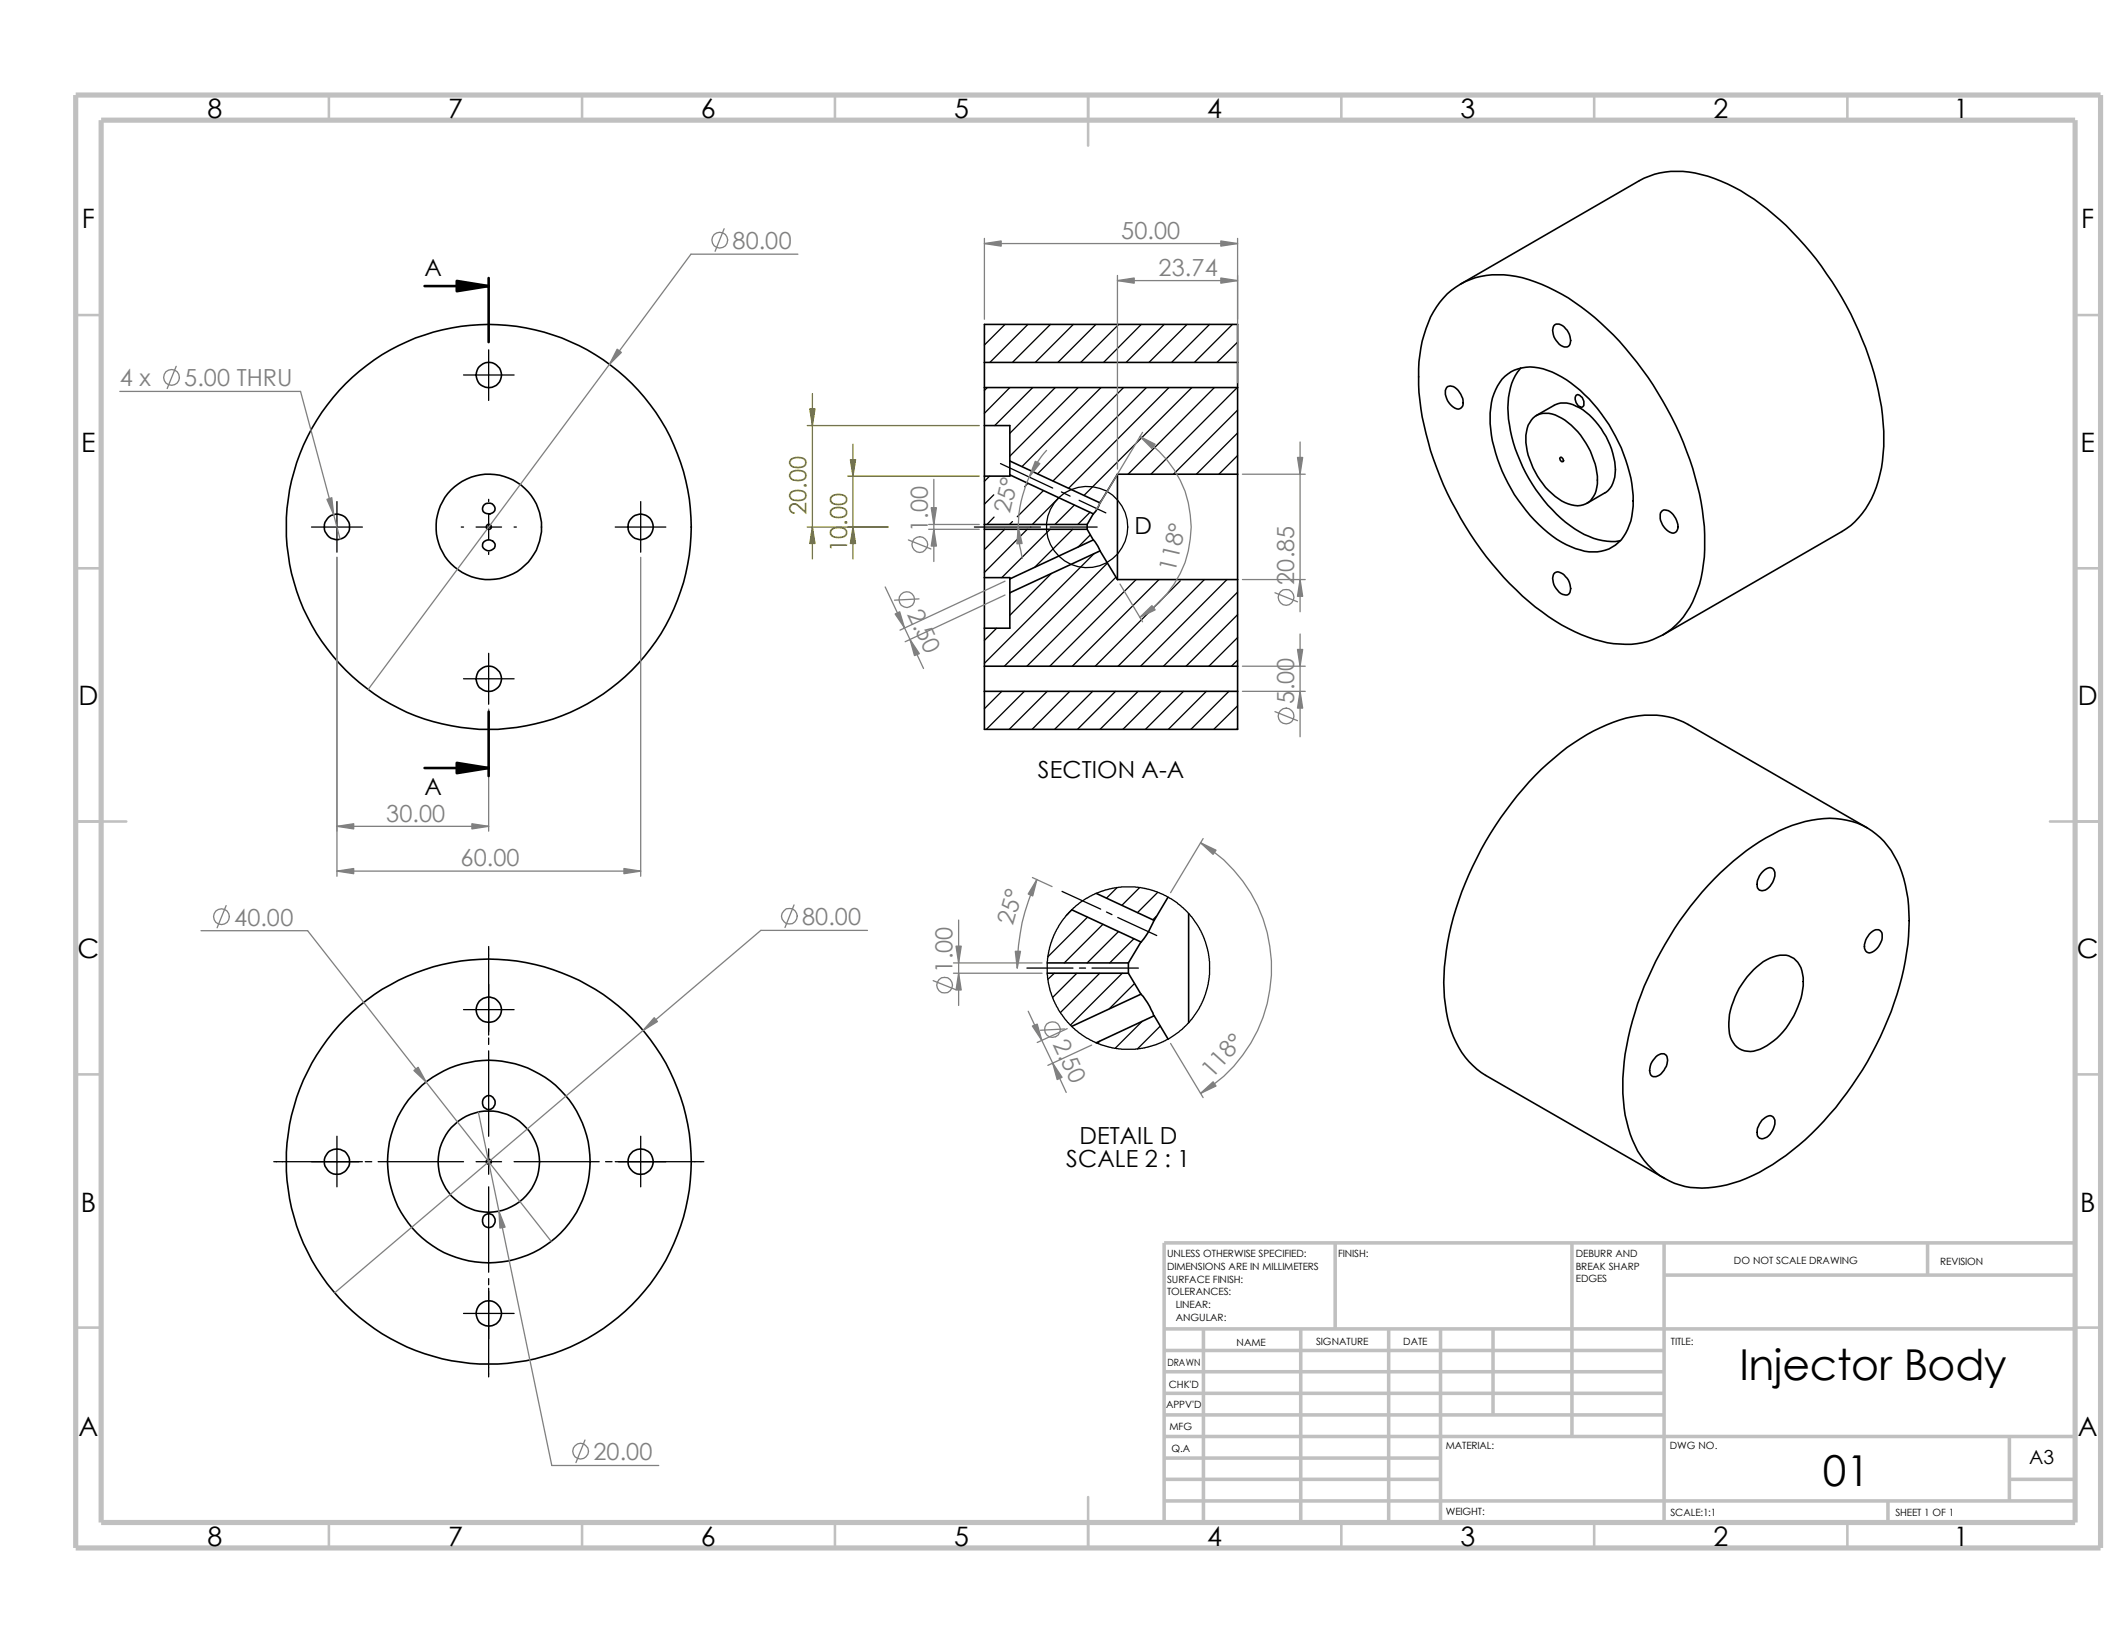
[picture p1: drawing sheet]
<svg xmlns="http://www.w3.org/2000/svg" width="279mm" height="216mm" viewBox="0 0 279 216" stroke-linecap="round" stroke-linejoin="round" font-family="sans-serif">
<g fill="none" stroke="#c0c0c0" stroke-width=".34">
<path d="M43.2 12.5v3.3M76.5 12.5v3.3M109.7 12.5v3.3M143 12.5v6.6M176.3 12.5v3.3M209.5 12.5v3.3M242.8 12.5v3.3M9.9 41.4h3.4M272.7 41.4h3.4M9.9 74.7h3.4M272.7 74.7h3.4M9.9 107.9h6.7"/>
<path d="M269.4 107.9h6.7M9.9 141.2h3.4M272.7 141.2h3.4M9.9 174.5h3.4M272.7 174.5h3.4M143 196.7v6.7M43.2 200.1v3.3M76.5 200.1v3.3M109.7 200.1v3.3M176.3 200.1v3.3M209.5 200.1v3.3M242.8 200.1v3.3"/>
</g>
<g fill="none" stroke="#c0c0c0" stroke-width=".47">
<path d="M153 177.5h65.7M153 174.6h119.7M158.2 174.6v25.5M170.9 174.6v25.5M175.5 163.3v11.3M182.5 174.6v25.5M189.3 174.6v25.5M196.2 174.6v11.3M206.6 163.3v25.5M218.7 163.3v36.8M218.7 167.6h54M253.3 163.3v4.3"/>
<path d="M272.7 163.3h-119.7v36.8M153 194.4h36.3M153 180.3h65.7M153 188.8h119.7M153 197.2h119.7M153 183.1h65.7M153 185.9h65.7M153 191.6h36.3M248.1 197.2v2.9M264.1 194.4h8.6M264.1 188.8v8.4"/>
</g>
<path d="M9.9 12.5h266.2v190.9h-266.2zM13.3 15.8h259.4v184.3h-259.4z" fill="none" stroke="#c0c0c0" stroke-width=".68" stroke-linecap="butt"/>
<g fill="none" stroke="#000" stroke-width=".17">
<path d="M60.9 49.3h6.7M64.2 46v6.6M129.8 50.9l-.4 .4M132.1 42.6l-2.7 2.7M132.7 50.9l-3.3 3.4M135.1 42.6l-5 5M135.7 50.9l-5 5M138 42.6l-4.9 5M138.7 50.9l-6 6M141.1 42.6l-5 5M141.7 50.9l-9 9M144 42.6l-5 5"/>
<path d="M144.7 50.9l-10.4 10.4M147 42.6l-5 5M147.7 50.9l-11.3 11.4M150 42.6l-5 5M150.7 50.9l-12.3 12.3M153 42.6l-5 5M153.6 50.9l-13.2 13.3M156 42.6l-5 5M156.6 50.9l-14.1 14.2M159 42.6l-5 5M159.6 50.9l-11.3 11.4M162 42.6l-5 5"/>
<path d="M162.6 50.9l-11.3 11.4M162.6 59.9l-2.4 2.4M162.6 56.9l-5.4 5.4M162.6 53.9l-8.4 8.4M162.6 45l-2.7 2.6M40.9 69.3h6.7M44.3 65.9v6.7M60.6 69.3h.3M62.6 69.3h3.3M64.2 65.6v.3M64.2 67.6v3.3M64.2 72.6v.3"/>
<path d="M67.6 69.3h.3M80.9 69.3h6.6M84.2 65.9v6.7M128.1 69.3h8.6M130 62.6l-.6 .6M130.6 65l-1.2 1.3M130.6 67.9l-.9 1M131.5 60.9l6.8 3.2M132 69.6l-2.6 2.6M133.1 68.5l-.4 .4M135 69.6l-5.6 5.6M135.1 63.5l-.4 .5"/>
<path d="M137.1 64.5l-3.4 3.4M138 69.6l-6.3 6.3M138 69.3h6.2M138.2 75.4l-5.5 5.5M139.1 65.4l-3.4 3.5M139.5 64.6l1.1 .6M141 69.6l-5 4.9M141.2 66.4l-2.6 2.5M141.8 65.7l3.5 1.7M143.3 67.3l-1.7 1.6M143.3 70.3l-1.7 1.6M143.8 72.7l-14.4 14.5"/>
<path d="M144.7 65.8l-.2 .3M145.5 74l-13.5 13.5M146.6 75.9l-11.6 11.6M149.3 76.2l-11.3 11.3M152.3 76.2l-11.4 11.3M155.1 76.3l-11.2 11.2M158.3 76.2l-11.4 11.3M161.2 76.2l-11.3 11.3M162.6 77.8l-9.7 9.7M60.9 89.2h6.7M64.2 85.9v6.6M131 82.5l-1.6 1.7"/>
<path d="M131.7 90.8l-2.3 2.3M134.6 90.8l-5 5M137.6 90.8l-5 5M140.6 90.8l-5 5M143.6 90.8l-5 5M146.6 90.8l-5 5M149.6 90.8l-5 5M152.6 90.8l-5 5M155.5 90.8l-5 5M158.5 90.8l-5 5M161.5 90.8l-5 5M162.6 80.8l-6.7 6.7"/>
<path d="M162.6 86.7l-.8 .8M162.6 92.8l-3.1 3M162.6 95.7l-.1 .1M162.6 83.8l-3.7 3.7M139.6 117.1l5.1 2.4M140.9 119.5l-.8 .8M145.4 119.8l.7 .4M146.8 116.6l-1.4 1.4M149.8 116.6l-2.4 2.4M152.1 117.3l-2.6 2.6M60.9 132.7h6.7M64.2 124.4v11.6"/>
<path d="M64.2 136.4v.8M64.2 138.1v11.2M135 127.2h6M138.6 127.9l-.9 .8M141.5 127.9l-3.2 3.2M141.9 127.2h.8M142.9 120.5l-5.2 5.2M143.5 127.2h6.1M144.5 136.8l-.3 .3M144.5 127.9l-5.1 5.2M144.9 121.5l-5 5M146.9 120.6l5.1 2.3"/>
<path d="M147 122.4l-4.1 4.1M147.5 127.9l-6.8 6.8M149 123.4l-3.2 3.1M149.1 129.2l-3.3 3.3M150.1 134.2l-3.5 3.6M152 120.4l-.5 .5M152.5 134.8l-3 3M36 152.7h11.6M44.3 149.3v6.7M48 152.7h.9M49.7 152.7h11.2M62.6 152.7h3.3"/>
<path d="M64.2 151v3.3M64.2 156v11.2M67.6 152.7h11.1M79.6 152.7h.8M80.9 152.7h11.6M84.2 149.3v6.7M60.9 172.6h6.7M64.2 168v.8M64.2 169.3v11.6"/>
<circle cx="142.9" cy="69.3" r="5.3"/>
<circle cx="148.3" cy="127.2" r="10.7"/>
</g>
<g fill="none" stroke="#000" stroke-width=".21">
<path d="M190.2 38.6a9.7 9.7 0 0 1 8.2-2.4 22.1 22.1 0 0 1 10.3 4.8 43.5 43.5 0 0 1 14.4 22.8 26.1 26.1 0 0 1 .3 13 11.3 11.3 0 0 1-4.9 6.6 10.6 10.6 0 0 1-8.1 .8 23.7 23.7 0 0 1-9.5-5.2 43.7 43.7 0 0 1-14.2-25.3 22.3 22.3 0 0 1 .7-10.5 11.3 11.3 0 0 1 2.8-4.6zM191.9 37.3l23.5-13.6a11.1 11.1 0 0 1 9.1-.5 27.5 27.5 0 0 1 11 7.3 43 43 0 0 1 11.9 24.1 19.8 19.8 0 0 1-1.4 10.9 10.4 10.4 0 0 1-3.9 4.4l-23.6 13.5M129.4 47.6v-5h33.2v5M129.4 50.9v5M129.4 47.6h33.2M129.4 50.9h33.2M129.4 55.9h3.3v4.7M129.4 47.6v3.3M129.4 55.9v6.7M162.6 47.6v3.3M162.6 50.9v11.4M190.2 50.8a1.27 1.27 0 0 1 1.6 .8 1.75 1.75 0 0 1 .3 1.9 .71 .71 0 0 1-1.1 0 2.32 2.32 0 0 1-1-2.4z"/>
<path d="M197.4 49.8a5.3 5.3 0 0 1 6-1.1 16.4 16.4 0 0 1 7.5 6.4 19.8 19.8 0 0 1 3.7 11.4 8 8 0 0 1-1.5 4.5 5 5 0 0 1-5.4 1.3 14.3 14.3 0 0 1-7.2-5.2 20.9 20.9 0 0 1-4.7-11.4 8.6 8.6 0 0 1 1.3-5.5zM199.9 48.3a7.6 7.6 0 0 0-1.7 5.3 20.9 20.9 0 0 0 8.8 15.9 8.2 8.2 0 0 0 5.9 1.5M201.5 54.9a3.1 3.1 0 0 1 3.7 0 10.3 10.3 0 0 1 4.7 8.7 2.83 2.83 0 0 1-2.6 2.9 5.6 5.6 0 0 1-3.8-2 10.6 10.6 0 0 1-3-7.3 3.3 3.3 0 0 1 1-2.3zM201.9 54.6l2.4-1.3a3.3 3.3 0 0 1 3.3 .3 10.1 10.1 0 0 1 4.7 8.6 2.95 2.95 0 0 1-1.4 2.6l-2.3 1.3M204.3 42.7l.2-.1a1.98 1.98 0 0 1 1.9 1.9v.2a.75 .75 0 0 1-.4 .9 .75 .75 0 0 1-.9-.2 2.22 2.22 0 0 1-.9-2.6zM207.1 51.9a.67 .67 0 0 1 .9 .6 .64 .64 0 0 1-.2 1 1.16 1.16 0 0 1-.7-1.6zM63.6 71.2a.86 .86 0 0 1 .9-.2 .86 .86 0 0 1 .6 .8 .83 .83 0 0 1-1 .6 .83 .83 0 0 1-.6-1zM63.7 66.3a.78 .78 0 0 1 1-.1 .78 .78 0 0 1 .2 1.1 .93 .93 0 0 1-1.5-.3l.1-.5zM129.4 62.6v6.3M129.4 69.6v6.3M129.4 68.9h13.5M129.4 69.6h13.5"/>
<path d="M129.4 75.9h3.3v.2M129.4 68.9v.7M129.4 75.9v6.7M132.7 62.4l11 5.1M132.7 60.6l11.9 5.5M132.7 62.4v.2h-3.3M132.7 77.9v4.6h-3.3M132.7 60.6v1.8M132.7 76.1v1.8M142.9 69.6l.8 1.4M142.9 68.9v.7M143.7 71l.6 .8 .3 .6"/>
<path d="M143.7 67.5l-.8 1.4M143.7 71l-11 5.1M144.6 66.1l-.1 .1a2.71 2.71 0 0 1-.8 1.3M144.6 72.4l2.3 3.8M144.6 72.4l-11.9 5.5M146.9 62.3v13.9M146.9 62.3l-2.3 3.8M146.9 76.2h15.7M146.9 62.3h15.7M162.6 62.3v13.9M162.6 76.2v11.3M204.3 75.3a1.08 1.08 0 0 1 1.4 .5 2.05 2.05 0 0 1 .5 2.2 .94 .94 0 0 1-1.3-.2 2.17 2.17 0 0 1-.7-2.4z"/>
<path d="M205 60.2l.1-.1a.36 .36 0 0 1 .3 .2 .36 .36 0 0 1 0 .4h-.2l-.1-.2zM218.5 67.1a1.27 1.27 0 0 1 1.5 .8 1.62 1.62 0 0 1 .2 2 1.08 1.08 0 0 1-1.4-.5 1.93 1.93 0 0 1-.4-2.2zM129.4 90.8h33.2M129.4 90.8v5h33.2v-5M129.4 82.5v5M129.4 87.5h33.2M129.4 87.5v3.3M162.6 87.5v3.3M140.8 119.5l9.1 4.3M144.1 117.4l7.6 3.5M153.5 117.9l-1.8 3M225.3 115.5a28.8 28.8 0 0 1 10.2-7 12.7 12.7 0 0 1 8.6-.3 10.1 10.1 0 0 1 5.8 6.4 24.3 24.3 0 0 1 .3 12.7 43.3 43.3 0 0 1-15.5 24.5 20.9 20.9 0 0 1-9.4 4.2 9.6 9.6 0 0 1-10.8-6.2 22.2 22.2 0 0 1-.7-12.4 43.7 43.7 0 0 1 11.5-21.9z"/>
<path d="M231.6 114.6l.4-.3a.77 .77 0 0 1 1-.2 .77 .77 0 0 1 .3 1 2.21 2.21 0 0 1-1.7 2 .68 .68 0 0 1-.7-.9l.1-.5 .2-.6zM245.4 108.8l-23.5-13.6a11.1 11.1 0 0 0-9-.6 28.8 28.8 0 0 0-11.9 8.1 44.6 44.6 0 0 0-10.8 21.2 23.8 23.8 0 0 0 .5 11.6 10.7 10.7 0 0 0 4.5 5.8l23.6 13.6M137.6 126.5h10.7M137.6 127.9h10.7M148.3 126.5v1.4M148.3 127.9l1.6 2.7M149.9 123.8l-1.6 2.7M149.9 130.6l-9.1 4.3M149.9 130.6a9.2 9.2 0 0 1 1.8 2.9M151.7 120.9l-.1 .1a8.8 8.8 0 0 1-1.7 2.8M151.7 133.5l1.8 3M151.7 133.5l-7.6 3.5"/>
<path d="M156.2 120.1v14.3M217.6 138.9a.86 .86 0 0 1 1.5 0 2.45 2.45 0 0 1-1.5 2.6 .68 .68 0 0 1-.8-.8l.2-.9zM230.5 127.4a5.5 5.5 0 0 1 4.2-1.9 2.95 2.95 0 0 1 2.3 3 10.6 10.6 0 0 1-5.3 9.2 2.89 2.89 0 0 1-3.9-.7 5.6 5.6 0 0 1-.4-4.2 11 11 0 0 1 3.1-5.4zM245.9 122.6a.81 .81 0 0 1 .8-.4 .81 .81 0 0 1 .7 .6 2.36 2.36 0 0 1-1.7 2.4 .95 .95 0 0 1-.6-1.4l.2-.5zM63.6 144.3a.87 .87 0 0 1 1.3 0 .87 .87 0 0 1-.1 1.3 .87 .87 0 0 1-1.2-.1 .87 .87 0 0 1 0-1.2zM63.6 159.8a.87 .87 0 0 1 1.2-.1 .87 .87 0 0 1 .1 1.3 .83 .83 0 0 1-1.1 .2 .83 .83 0 0 1-.3-1.1zM231.6 147.2l.4-.3a.77 .77 0 0 1 1-.2 .77 .77 0 0 1 .3 1 2.21 2.21 0 0 1-1.7 1.9 .68 .68 0 0 1-.7-.8 2.77 2.77 0 0 1 .7-1.6z"/>
<circle cx="64.2" cy="49.3" r="1.67"/>
<circle cx="44.3" cy="69.2" r="1.66"/>
<circle cx="64.2" cy="69.3" r=".33"/>
<circle cx="64.2" cy="69.2" r="26.6"/>
<circle cx="64.2" cy="69.2" r="6.9"/>
<circle cx="84.2" cy="69.2" r="1.66"/>
<circle cx="64.2" cy="89.2" r="1.66"/>
<circle cx="64.2" cy="132.7" r="1.67"/>
<circle cx="44.3" cy="152.6" r="1.66"/>
<circle cx="64.2" cy="152.6" r="26.6"/>
<circle cx="64.2" cy="152.6" r=".32"/>
<circle cx="64.2" cy="152.7" r="13.3"/>
<circle cx="64.3" cy="152.6" r="6.7"/>
<circle cx="84.2" cy="152.6" r="1.66"/>
<circle cx="64.2" cy="172.6" r="1.67"/>
</g>
<g fill="none" stroke="#808080" stroke-width=".17">
<path d="M95.2 30.1l-1.2 2.9M104.9 33.4h-14.1l-42.4 57.2M129.4 32h33.2M129.4 31.3v10.7M146.9 36.2v25.4M146.9 36.9h15.7M162.6 31.3v19M15.7 51.4h23.8l5.2 19.5M23.2 48.1l-1.2 3M137.5 59.2a15.5 15.5 0 0 0-3.1 14.2M149.8 57.4a13.8 13.8 0 0 1 0 23.7M150.2 56.8l-6.1 10.2"/>
<path d="M170.9 58.1v22.3M44.3 73.2v41.9M84.2 73.2v41.9M116.3 77.1l5.1 10.7M119.4 71l2.9 1.1M120.8 78.7l-3.2 .2M122 69.6h6.7M122 68.9h6.7M122.7 63v10.8M132.1 78.2l-13.1 6.1M132.1 76.4l-13.8 6.4M147.2 76.8l3 4.9"/>
<path d="M163.3 62.3h8.2M163.3 76.2h8.2M167.6 77.9l2.9 1.2M64.2 93.2v16M163.3 90.8h8.2M163.3 87.5h8.2M167.6 93.5l2.9 1.2M170.9 83.3v13.5M29.7 119l-1.2 2.9M44.3 114.5h39.9M44.3 108.6h19.9M104.4 118.9l-1.2 3"/>
<path d="M135.7 115.3l2.6 1.2M136.3 115.6a26.8 26.8 0 0 0-2.6 11.6M157.8 110.7a19.2 19.2 0 0 1 0 33M158.1 110.2l-4.3 7.1M26.4 122.3h14l32 40.8M114 122.3h-14l-56 47.6M122.6 128.9l3 1.1M125.3 126.5h11.6M125.3 127.9h11.6M126 120.9v11.2M135.1 132.9l5 10.7M139.9 135.2l-3.2 .2"/>
<path d="M140.3 135.2l-4 1.8M143.5 137.3l-5.8 2.7M153.8 137.1l4.3 7.1M62.9 146.1l9.6 46.5h14.1M76.9 189.2l-1.2 3"/>
<circle cx="94.6" cy="31.6" r="1.04"/>
<circle cx="22.5" cy="49.6" r="1.04"/>
<circle cx="119.2" cy="78.8" r="1.02"/>
<circle cx="120.9" cy="71.5" r="1.01"/>
<circle cx="169" cy="78.5" r="1.02"/>
<circle cx="169" cy="94.1" r="1.04"/>
<circle cx="29.1" cy="120.5" r="1.04"/>
<circle cx="103.7" cy="120.4" r="1.03"/>
<circle cx="124.1" cy="129.5" r="1.02"/>
<circle cx="138.3" cy="135.3" r="1.03"/>
<circle cx="76.3" cy="190.7" r="1.04"/>
</g>
<path d="M106.1 55.9h22.6M106.8 51.7v21.7M112.1 58.4v15M106.1 69.3h10.6M111.4 62.6h17.3" fill="none" stroke="#808000" stroke-width=".17"/>
<g fill="#808080" stroke="#808080" stroke-width=".17">
<path d="M146.9 36.9l2.2-.4v.7z"/>
<path d="M160.4 36.5l2.2 .4-2.2 .3z"/>
<path d="M117.6 80.7l.6-.3 .7 2.1z"/>
<path d="M119.6 84l1.2 1.9-.6 .2z"/>
<path d="M170.9 76.2l.3 2.2h-.7z"/>
<path d="M170.5 60.1h.7l-.3 2.2z"/>
<path d="M122.7 69.6l.4 2.2h-.7z"/>
<path d="M122.4 66.7h.7l-.4 2.2z"/>
<path d="M170.5 85.3h.7l-.3 2.2z"/>
<path d="M170.9 90.8l.3 2.2h-.7z"/>
<path d="M160.4 31.7l2.2 .3-2.2 .3z"/>
<path d="M129.4 32l2.2-.3v.6z"/>
<path d="M149.8 57.4l2 1-.4 .5z"/>
<path d="M149.8 81.1l1.6-1.5 .4 .5z"/>
<path d="M136.1 60.6l.6 .3-1.4 1.8z"/>
<path d="M133.8 69.3l.5 2.1-.7 .1z"/>
<path d="M81.1 45.9l.6 .4-1.6 1.6z"/>
<path d="M44.3 114.5l2.2-.4v.7z"/>
<path d="M43 65.6l.6-.2 .3 2.2z"/>
<path d="M82 114.1l2.2 .4-2.2 .3z"/>
<path d="M44.3 108.6l2.2-.4v.7z"/>
<path d="M62 108.2l2.2 .4-2.2 .3z"/>
<path d="M86 133.7l.4 .5-1.9 1.2z"/>
<path d="M54.4 140.7l.5-.4 1.1 1.9z"/>
<path d="M65.6 159.2l.8 2-.7 .2z"/>
<path d="M135.7 134.8l.6-.2 .6 2.1z"/>
<path d="M138.3 139.7l1.3 1.9-.7 .3z"/>
<path d="M157.8 110.7l2 1-.4 .6z"/>
<path d="M157.8 143.7l1.6-1.5 .4 .5z"/>
<path d="M136.3 115.6l-.6 2.1-.6-.2z"/>
<path d="M133.4 125h.7l-.4 2.2z"/>
<path d="M125.6 124.3h.7l-.3 2.2z"/>
<path d="M126 127.9l.3 2.2h-.7z"/>
</g>
<g fill="#808000" stroke="#808000" stroke-width=".17">
<path d="M106.4 53.7h.7l-.3 2.2z"/>
<path d="M106.8 69.3l.3 2.1h-.7z"/>
<path d="M111.8 60.4h.6l-.3 2.2z"/>
<path d="M112.1 69.3l.3 2.1h-.6z"/>
</g>
<path d="M55.8 37.6h8.4M64.2 36.5v8.5M64.2 93.5v8.5M55.8 100.9h8.4" fill="none" stroke="#000" stroke-width=".34"/>
<path d="M60 36.9l4.2 .7-4.2 .7zM60 100.2l4.2 .7-4.2 .7z" fill="#000" stroke="#000" stroke-width=".34"/>
<g font-size="5.6">
<text x="228.6" y="181.3">Injector Body</text>
<text x="239.6" y="195.3">01</text>
</g>
<g font-size="3.5">
<text x="27.3" y="15.5">8</text>
<text x="58.9" y="15.5">7</text>
<text x="92.1" y="15.5">6</text>
<text x="125.4" y="15.5">5</text>
<text x="158.7" y="15.5">4</text>
<text x="191.9" y="15.5">3</text>
<text x="225.2" y="15.5">2</text>
<text x="256.8" y="15.5">1</text>
<text x="10.8" y="30">F</text>
<text x="273.5" y="30">F</text>
<text x="10.7" y="59.4">E</text>
<text x="273.4" y="59.4">E</text>
<text x="10.3" y="92.7">D</text>
<text x="273.1" y="92.7">D</text>
<text x="10.2" y="125.9">C</text>
<text x="273" y="125.9">C</text>
<text x="10.6" y="159.2">B</text>
<text x="273.4" y="159.2">B</text>
<text x="10.3" y="188.6">A</text>
<text x="273.1" y="188.6">A</text>
<text x="27.3" y="203.1">8</text>
<text x="58.9" y="203.1">7</text>
<text x="92.1" y="203.1">6</text>
<text x="125.4" y="203.1">5</text>
<text x="158.7" y="203.1">4</text>
<text x="191.9" y="203.1">3</text>
<text x="225.2" y="203.1">2</text>
<text x="256.8" y="203.1">1</text>
</g>
<g font-size="3.1" fill="#808080">
<text x="96.3" y="32.7">80.00</text>
<text x="147.4" y="31.4">50.00</text>
<text x="152.3" y="36.2">23.74</text>
<text x="15.7" y="50.8">4 x</text>
<text x="24.2" y="50.8">5.00 THRU</text>
<text x="121.9" y="69.9" transform="rotate(-90 121.9 69.9)">1.00</text>
<text x="132.7" y="67.6" transform="rotate(-77 132.7 67.6)">25°</text>
<text x="154.4" y="75.3" transform="rotate(-77 154.4 75.3)">118°</text>
<text x="170.1" y="76.8" transform="rotate(-90 170.1 76.8)">20.85</text>
<text x="119.2" y="80.6" transform="rotate(65 119.2 80.6)">2.50</text>
<text x="170.1" y="92.5" transform="rotate(-90 170.1 92.5)">5.00</text>
<text x="50.7" y="107.9">30.00</text>
<text x="60.5" y="113.8">60.00</text>
<text x="30.8" y="121.6">40.00</text>
<text x="105.4" y="121.6">80.00</text>
<text x="133.1" y="121.7" transform="rotate(-74 133.1 121.7)">25°</text>
<text x="125.2" y="127.8" transform="rotate(-90 125.2 127.8)">1.00</text>
<text x="138.3" y="137.2" transform="rotate(65 138.3 137.2)">2.50</text>
<text x="159.3" y="141.8" transform="rotate(-48 159.3 141.8)">118°</text>
<text x="78" y="191.9">20.00</text>
</g>
<g font-size="3.1">
<text x="55.8" y="36.2">A</text>
<text x="149.1" y="70.1">D</text>
<text x="55.8" y="104.5">A</text>
<text x="136.4" y="102.3">SECTION A-A</text>
<text x="140.1" y="153.3">SCALE 2 : 1</text>
<text x="141.9" y="150.3">DETAIL D</text>
</g>
<g font-size="3.1" fill="#808000">
<text x="106" y="67.7" transform="rotate(-90 106 67.7)">20.00</text>
<text x="111.3" y="72.5" transform="rotate(-90 111.3 72.5)">10.00</text>
</g>
<text font-size="2.5" x="266.7" y="192.4">A3</text>
<g font-size="1.3">
<text x="153.4" y="165.2">UNLESS OTHERWISE SPECIFIED:</text>
<text x="153.4" y="166.9">DIMENSIONS ARE IN MILLIMETERS</text>
<text x="175.9" y="165.2">FINISH:</text>
<text x="207.1" y="165.2">DEBURR AND</text>
<text x="207.1" y="166.8">BREAK SHARP</text>
<text x="227.9" y="166.2">DO NOT SCALE DRAWING</text>
<text x="255" y="166.3">REVISION</text>
<text x="153.4" y="170.2">TOLERANCES:</text>
<text x="153.4" y="168.6">SURFACE FINISH:</text>
<text x="154.5" y="173.5">ANGULAR:</text>
<text x="154.5" y="171.9">LINEAR:</text>
<text x="207.1" y="168.5">EDGES</text>
<text x="153.4" y="179.5">DRAWN</text>
<text x="162.5" y="176.8">NAME</text>
<text x="173" y="176.8">SIGNATURE</text>
<text x="184.4" y="176.8">DATE</text>
<text x="219.6" y="176.8">TITLE:</text>
<text x="153.2" y="185.1">APPV'D</text>
<text x="153.6" y="182.4">CHK'D</text>
<text x="153.7" y="188">MFG</text>
<text x="154" y="190.8">Q.A</text>
<text x="190" y="190.5">MATERIAL:</text>
<text x="219.5" y="190.5">DWG NO.</text>
<text x="190" y="199.1">WEIGHT:</text>
<text x="219.5" y="199.2">SCALE:1:1</text>
<text x="249.1" y="199.2">SHEET 1 OF 1</text>
</g>
</svg>
